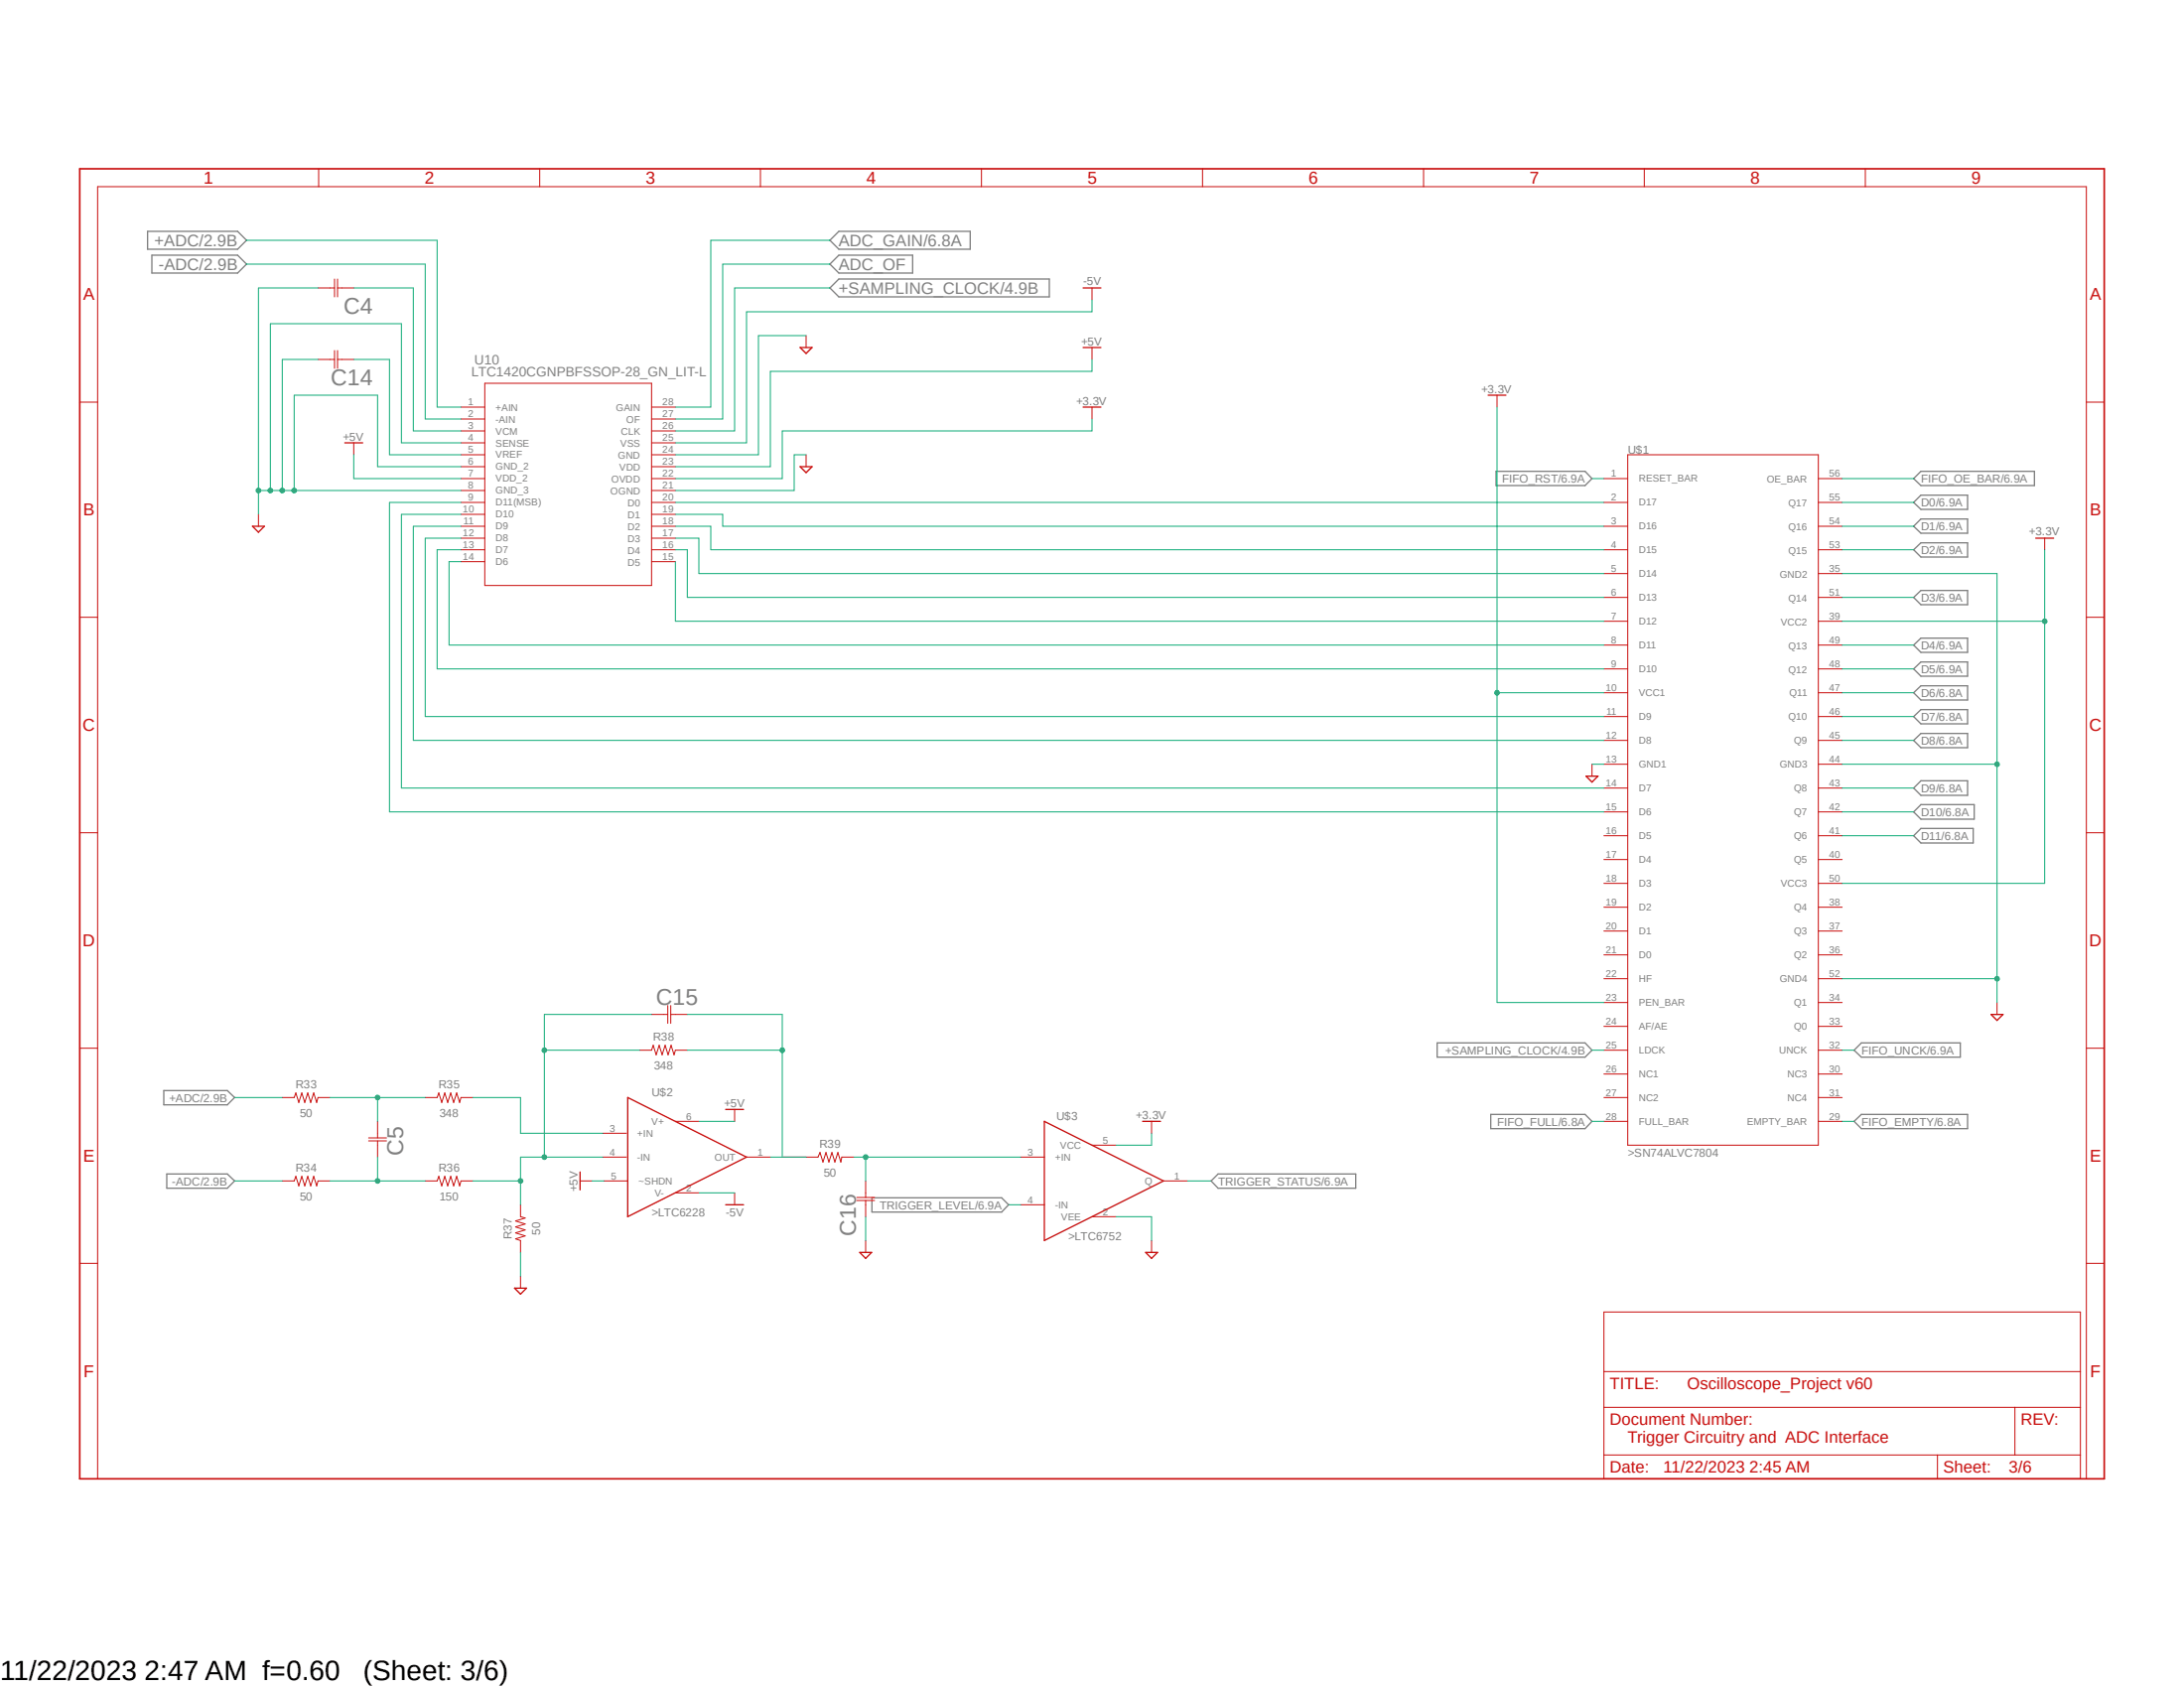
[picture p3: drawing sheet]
<svg xmlns="http://www.w3.org/2000/svg" width="279mm" height="216mm" viewBox="0 0 279 216" stroke-linecap="round" stroke-linejoin="round" font-family="sans-serif">
<path d="M9.9 21.4l259.6 168.1M269.5 21.4l-259.6 168.1" fill="none" stroke="#fff" stroke-width=".13"/>
<g fill="none" stroke="#808080" stroke-width=".17">
<path d="M18.9 29.6h11.5l1.1 1.1-1.1 1.2h-11.5zM19.4 32.6h11l1.1 1.2-1.1 1.1h-11zM106.2 33.8l1.1-1.2h9.5v2.3h-9.5zM106.2 30.7l1.1-1.1h16.8v2.3h-16.8zM106.2 36.8l1.1-1.1h26.9v2.3h-26.9zM191.4 60.3h11.4l.9 .9-.9 .9h-11.4zM244.8 70.3l.9-.9h6v1.8h-6zM244.8 76.4l.9-.9h6v1.8h-6zM245.7 60.3h14.6v1.8h-14.6l-.9-.9zM245.7 66.4h6v1.8h-6l-.9-.9zM245.7 63.3h6v1.9h-6l-.9-.9zM244.8 82.5l.9-.9h6v1.8h-6z"/>
<path d="M244.8 85.6l.9-.9h6v1.8h-6zM244.8 88.6l.9-.9h6v1.8h-6zM244.8 91.7l.9-.9h6v1.8h-6zM244.8 94.7l.9-.9h6v1.8h-6zM245.7 99.9h6v1.8h-6l-.9-.9zM245.7 102.9h6.9v1.9h-6.9l-.9-1zM245.7 106h6.7v1.8h-6.7l-.9-.9zM21 139.5h8.1l.9 .9-.9 .9h-8.1zM183.9 133.4h18.9l.9 .9-.9 .9h-18.9zM237.2 134.3l.9-.9h12.7v1.8h-12.7zM21.3 150.2h7.8l.9 .8-.9 1h-7.8zM111.5 153.2h16.6l.9 .9-.9 .9h-16.6z"/>
<path d="M154.9 151l.9-.8h17.6v1.8h-17.6zM190.7 142.5h12.1l.9 .9-.9 1h-12.1zM237.2 143.4l.9-.9h13.6v1.9h-13.6z"/>
</g>
<path d="M10.2 21.6h259v167.5h-259z" fill="none" stroke="#c90d0c" stroke-width=".21"/>
<g fill="none" stroke="#c90d0c" stroke-width=".13">
<path d="M40.7 36.8h2.1M40.8 21.6v2.3M42.8 35.7v2.3M43.2 35.7v2.3M43.2 36.8h2.1M69 21.6v2.3M97.3 21.6v2.3M125.6 21.6v2.3M139.7 36.8v1.6M153.8 21.6v2.3M182.1 21.6v2.3M210.4 21.6v2.3"/>
<path d="M238.6 21.6v2.3M10.2 51.4h2.3M40.7 46h2.1M42.8 44.8v2.3M43.2 46h2.1M43.2 44.8v2.3M45.3 56.6v1.6M59 52.1h3M59 53.6h3M59 55.1h3M59 56.6h3M59 58.2h3"/>
<path d="M59 59.7h3M62 49h21.4v25.9h-21.4zM83.4 52.1h3M83.4 53.6h3M83.4 55.1h3M83.4 56.6h3M83.4 58.2h3M83.4 59.7h3M103.1 42.9v1.5M103.1 58.2v1.5M139.7 44.4v1.6M139.7 52.1v1.5"/>
<path d="M191.5 50.5v1.6M208.2 58.2h24.4v88.3h-24.4zM266.9 51.4h2.3M10.2 79h2.3M33.1 65.8v1.5M59 61.2h3M59 62.7h3M59 64.3h3M59 65.8h3M59 67.3h3M59 68.8h3M59 70.3h3"/>
<path d="M59 71.8h3M83.4 61.2h3M83.4 62.7h3M83.4 64.3h3M83.4 65.8h3M83.4 67.3h3M83.4 68.8h3M83.4 70.3h3M83.4 71.8h3M205.2 61.2h3M205.2 64.3h3M205.2 67.3h3"/>
<path d="M205.2 70.3h3M205.2 79.5h3M205.2 76.4h3M205.2 73.4h3M232.6 61.2h3.1M232.6 64.3h3.1M232.6 67.3h3.1M232.6 70.3h3.1M232.6 79.5h3.1M232.6 76.4h3.1M232.6 73.4h3.1M261.6 68.8v1.5"/>
<path d="M266.9 79h2.3M203.7 97.7v1.6M205.2 94.7h3M205.2 91.7h3M205.2 85.6h3M205.2 82.5h3M205.2 88.6h3M205.2 97.7h3M232.6 94.7h3.1M232.6 91.7h3.1M232.6 85.6h3.1M232.6 82.5h3.1"/>
<path d="M232.6 88.6h3.1M232.6 97.7h3.1M10.2 106.5h2.3M205.2 119.1h3M205.2 116h3M205.2 113h3M205.2 109.9h3M205.2 106.9h3M205.2 103.8h3M205.2 100.8h3M232.6 119.1h3.1M232.6 116h3.1"/>
<path d="M232.6 113h3.1M232.6 109.9h3.1M232.6 106.9h3.1M232.6 103.8h3.1M232.6 100.8h3.1M266.9 106.5h2.3M10.2 134.1h2.3M81.8 134.3h1.6l.2-.6 .3 1.2 .4-1.2 .4 1.2 .4-1.2 .4 1.2 .4-1.2 .3 1.2 .2-.6h1.5M83.4 129.8h2M85.4 128.6v2.3M85.8 129.8h2.1M85.8 128.6v2.3"/>
<path d="M205.2 122.1h3M205.2 125.2h3M205.2 128.2h3M205.2 131.3h3M205.2 134.3h3M205.2 137.4h3M232.6 122.1h3.1M232.6 125.2h3.1M232.6 128.2h3.1M232.6 131.3h3.1M232.6 134.3h3.1M232.6 137.4h3.1"/>
<path d="M255.5 128.2v1.6M266.9 134.1h2.3M36.1 140.4h1.5l.2-.6 .4 1.2 .4-1.2 .4 1.2 .4-1.2 .4 1.2 .3-1.2 .4 1.2 .2-.6h1.5M36.1 151h1.5l.2-.5 .4 1.2 .4-1.2 .4 1.2 .4-1.2 .4 1.2 .3-1.2 .4 1.2 .2-.7h1.5M47.2 145.5h2.2M47.2 145.9h2.2M48.3 143.4v2.1M48.3 145.9v2.1M54.4 140.4h1.5l.2-.6 .4 1.2 .4-1.2 .4 1.2 .4-1.2 .3 1.2 .4-1.2 .4 1.2 .2-.6h1.5M54.4 151h1.5l.2-.5 .4 1.2 .4-1.2 .4 1.2 .4-1.2 .3 1.2 .4-1.2 .4 1.2 .2-.7h1.5M66.6 154.1v1.5l.6 .2-1.2 .4 1.2 .3-1.2 .4 1.2 .4-1.2 .4 1.2 .4-1.2 .4 .6 .2v1.5M74.2 151h1.5"/>
<path d="M77.1 148h3M77.1 144.9h3M77.3 151h3M86.4 143.4h3M86.4 152.6h3M94 141.9v1.5M94 152.6v1.5M95.5 148h3.1M103.1 148h1.5l.3-.6 .4 1.2 .4-1.2 .3 1.2 .4-1.2 .4 1.2 .4-1.2 .4 1.2 .1-.6h1.5M109.6 153.5h2.3M109.6 153.2h2.3M110.7 151v2.2"/>
<path d="M110.7 153.5v2.1M110.7 158.7v1.5M130.6 148h3M130.6 154.1h3M139.7 146.5h3M139.7 155.6h3M147.3 143.4v1.5M147.3 158.7v1.5M148.8 151h3.1M205.2 140.4h3M205.2 143.4h3M232.6 140.4h3.1"/>
<path d="M232.6 143.4h3.1M10.2 161.6h2.3M66.6 163.2v1.6M205.2 167.8h60.9v21.3h-60.9zM205.2 175.4h60.9M266.9 161.6h2.3M12.5 189.1v-165.2h254.4v165.2M205.2 180h60.9M205.2 186.1h60.9M247.9 186.1v3M257.8 180v6.1"/>
</g>
<g fill="none" stroke="#c90d0c" stroke-width=".17">
<path d="M138.6 36.8h2.2M44.1 56.6h2.3M102.4 44.4h1.5l-.8 .8zM102.4 59.7h1.5l-.8 .8zM138.6 44.4h2.2M138.6 52.1h2.2M190.4 50.5h2.3M32.3 67.3h1.5l-.7 .8zM260.4 68.8h2.3M202.9 99.3h1.5l-.7 .7zM254.7 129.8h1.5l-.7 .7zM74.2 149.9v2.3"/>
<path d="M80.3 140.4l15.2 7.6-15.2 7.6zM92.8 154.1h2.3M92.8 141.9h2.3M133.6 143.4l15.2 7.6-15.2 7.7zM146.2 143.4h2.3M65.8 164.8h1.6l-.8 .7zM110 160.2h1.5l-.8 .8zM146.6 160.2h1.5l-.8 .8z"/>
</g>
<path d="M31.5 33.8h22.9v19.8h4.6M31.5 30.7h24.4v21.4h3.1M103.1 42.9h-6.1v15.3h-10.6M235.7 73.4h19.8v54.8M203.7 97.7h1.5M235.7 97.7h19.8M30 151h6.1M30 140.4h6.1M110.7 155.6v3.1M142.7 155.6h4.6v3.1M66.6 160.2v3" fill="none" stroke="#0dab76" stroke-width=".13"/>
<circle cx="255.5" cy="97.7" r=".3" fill="#0dab76"/>
<g fill="none" stroke="#0dab76" stroke-width=".13">
<path d="M235.7 125.2h19.8"/>
<circle cx="255.5" cy="97.7" r=".3"/>
</g>
<circle cx="255.5" cy="125.2" r=".3" fill="#0dab76"/>
<g fill="none" stroke="#0dab76" stroke-width=".13">
<path d="M40.7 36.8h-7.6v29M45.3 36.8h7.6v18.3h6.1M106.2 33.8h-13.7v19.8h-6.1M106.2 30.7h-15.3v21.4h-4.5M139.7 38.4v1.5h-44.2v16.7h-9.1M40.7 46h-4.6v16.7M45.3 58.2v3h13.7M45.3 46h4.5v12.2h9.2M59 59.7h-10.7v-9.2h-10.7v12.2M59 56.6h-7.6v-15.2h-16.8v21.3M103.1 58.2h-1.5v4.5h-15.2M139.7 53.6v1.5h-39.6v6.1h-13.7"/>
<path d="M139.7 46v1.5h-41.1v12.2h-12.2M33.1 62.7h25.9M59 64.3h-9.2v39.5h155.4M59 65.8h-7.6v35h153.8M59 67.3h-6.1v27.4h152.3M59 70.3h-3.1v15.3h149.3M59 68.8h-4.6v22.9h150.8M59 71.8h-1.6v10.7h147.8M86.4 64.3h118.8M86.4 65.8h6.1v1.5h112.7M86.4 67.3h4.5v3h114.3M86.4 70.3h1.5v6.1h117.3"/>
<path d="M86.4 68.8h3v4.6h115.8M86.4 71.8v7.7h118.8M75.7 151h1.6M89.4 143.4h4.6M89.4 152.6h4.6"/>
<circle cx="255.5" cy="125.2" r=".3"/>
</g>
<circle cx="36.1" cy="62.7" r=".3" fill="#0dab76"/>
<circle cx="36.1" cy="62.7" r=".3" fill="none" stroke="#0dab76" stroke-width=".13"/>
<circle cx="33.1" cy="62.7" r=".3" fill="#0dab76"/>
<circle cx="33.1" cy="62.7" r=".3" fill="none" stroke="#0dab76" stroke-width=".13"/>
<circle cx="37.6" cy="62.7" r=".3" fill="#0dab76"/>
<circle cx="37.6" cy="62.7" r=".3" fill="none" stroke="#0dab76" stroke-width=".13"/>
<circle cx="34.6" cy="62.7" r=".3" fill="#0dab76"/>
<g fill="none" stroke="#0dab76" stroke-width=".13">
<path d="M235.7 79.5h25.9M261.6 70.3v42.7h-25.9"/>
<circle cx="34.6" cy="62.7" r=".3"/>
</g>
<circle cx="261.6" cy="79.5" r=".3" fill="#0dab76"/>
<g fill="none" stroke="#0dab76" stroke-width=".13">
<path d="M191.5 52.1v76.1M191.5 88.6h13.7"/>
<circle cx="261.6" cy="79.5" r=".3"/>
</g>
<circle cx="191.5" cy="88.6" r=".3" fill="#0dab76"/>
<g fill="none" stroke="#0dab76" stroke-width=".13">
<path d="M203.7 61.2h1.5M235.7 67.3h9.1M235.7 70.3h9.1M235.7 76.4h9.1M235.7 82.5h9.1M235.7 85.6h9.1M235.7 88.6h9.1M235.7 91.7h9.1M235.7 94.7h9.1M235.7 100.8h9.1M235.7 103.8h9.1M235.7 106.9h9.1"/>
<path d="M191.5 128.2h13.7M235.7 134.3h1.5M42.2 140.4h12.2M48.3 140.4v3M203.7 143.4h1.5"/>
<circle cx="191.5" cy="88.6" r=".3"/>
</g>
<circle cx="48.3" cy="140.4" r=".3" fill="#0dab76"/>
<g fill="none" stroke="#0dab76" stroke-width=".13">
<path d="M42.2 151h12.2M48.3 148v3"/>
<circle cx="48.3" cy="140.4" r=".3"/>
</g>
<circle cx="48.3" cy="151" r=".3" fill="#0dab76"/>
<g fill="none" stroke="#0dab76" stroke-width=".13">
<path d="M69.6 134.3h12.2M83.4 129.8h-13.8v18.2M60.5 140.4h6.1v4.5h10.5M60.5 151h6.1M77.1 148h-10.5v6.1"/>
<circle cx="48.3" cy="151" r=".3"/>
</g>
<circle cx="66.6" cy="151" r=".3" fill="#0dab76"/>
<circle cx="66.6" cy="151" r=".3" fill="none" stroke="#0dab76" stroke-width=".13"/>
<circle cx="69.6" cy="148" r=".3" fill="#0dab76"/>
<circle cx="69.6" cy="148" r=".3" fill="none" stroke="#0dab76" stroke-width=".13"/>
<circle cx="69.6" cy="134.3" r=".3" fill="#0dab76"/>
<g fill="none" stroke="#0dab76" stroke-width=".13">
<path d="M87.9 129.8h12.2v18.2M87.9 134.3h12.2M98.6 148h4.5"/>
<circle cx="69.6" cy="134.3" r=".3"/>
</g>
<circle cx="100.1" cy="134.3" r=".3" fill="#0dab76"/>
<g fill="none" stroke="#0dab76" stroke-width=".13">
<path d="M109.2 148h21.4M110.7 148v3"/>
<circle cx="100.1" cy="134.3" r=".3"/>
</g>
<circle cx="110.7" cy="148" r=".3" fill="#0dab76"/>
<g fill="none" stroke="#0dab76" stroke-width=".13">
<path d="M106.2 36.8h-12.2v18.3h-7.6M235.7 61.2h9.1M235.7 64.3h9.1M203.7 134.3h1.5M129 154.1h1.6M147.3 144.9v1.6h-4.6M151.9 151h3M235.7 143.4h1.5"/>
<circle cx="110.7" cy="148" r=".3"/>
</g>
<g font-size="3.6">
<text x="0" y="214.9">11/22/2023 2:47 AM f=0.60</text>
<text x="46.5" y="214.9">(Sheet: 3/6)</text>
</g>
<g font-size="2.9" fill="#808080">
<text x="44" y="40.1">C4</text>
<text x="42.3" y="49.3">C14</text>
<text x="83.9" y="128.5">C15</text>
<text x="51.6" y="147.8" transform="rotate(-90 51.6 147.8)">C5</text>
<text x="109.5" y="158.1" transform="rotate(-90 109.5 158.1)">C16</text>
</g>
<g font-size="2.2" fill="#c90d0c">
<text x="26" y="23.5">1</text>
<text x="54.3" y="23.5">2</text>
<text x="82.6" y="23.5">3</text>
<text x="110.8" y="23.5">4</text>
<text x="139.1" y="23.5">5</text>
<text x="167.4" y="23.5">6</text>
<text x="195.7" y="23.5">7</text>
<text x="223.9" y="23.5">8</text>
<text x="252.2" y="23.5">9</text>
<text x="10.6" y="38.4">A</text>
<text x="267.3" y="38.4">A</text>
<text x="10.6" y="66">B</text>
<text x="267.3" y="66">B</text>
<text x="10.5" y="93.5">C</text>
<text x="267.3" y="93.5">C</text>
<text x="10.5" y="121">D</text>
<text x="267.3" y="121">D</text>
<text x="10.6" y="148.6">E</text>
<text x="267.3" y="148.6">E</text>
<text x="10.7" y="176.1">F</text>
<text x="267.4" y="176.1">F</text>
</g>
<g font-size="2.1" fill="#808080">
<text x="19.8" y="31.5">+ADC/2.9B</text>
<text x="20.3" y="34.5">-ADC/2.9B</text>
<text x="107.3" y="31.5">ADC_GAIN/6.8A</text>
<text x="107.3" y="34.5">ADC_OF</text>
<text x="107.3" y="37.6">+SAMPLING_CLOCK/4.9B</text>
</g>
<g font-size="2.1" fill="#c90d0c">
<text x="206" y="177.7">TITLE:</text>
<text x="215.9" y="177.7">Oscilloscope_Project v60</text>
<text x="206" y="182.3">Document Number:</text>
<text x="208.2" y="184.6">Trigger Circuitry and ADC Interface</text>
<text x="258.5" y="182.3">REV:</text>
<text x="206" y="188.4">Date:</text>
<text x="212.8" y="188.4">11/22/2023 2:45 AM</text>
<text x="248.6" y="188.4">Sheet:</text>
<text x="257" y="188.4">3/6</text>
</g>
<g font-size="1.7" fill="#808080">
<text x="60.7" y="46.6">U10</text>
<text x="60.3" y="48.1">LTC1420CGNPBFSSOP-28_GN_LIT-L</text>
</g>
<g font-size="1.5" fill="#808080">
<text x="138.6" y="36.4">-5V</text>
<text x="138.3" y="44.2">+5V</text>
<text x="137.7" y="51.8">+3.3V</text>
<text x="189.5" y="50.2">+3.3V</text>
<text x="43.9" y="56.3">+5V</text>
<text x="208.2" y="58">U$1</text>
<text x="192.2" y="61.7">FIFO_RST/6.9A</text>
<text x="245.7" y="61.7">FIFO_OE_BAR/6.9A</text>
<text x="245.7" y="64.8">D0/6.9A</text>
<text x="245.7" y="67.8">D1/6.9A</text>
<text x="245.7" y="70.9">D2/6.9A</text>
<text x="259.5" y="68.5">+3.3V</text>
<text x="245.7" y="77">D3/6.9A</text>
<text x="245.7" y="83.1">D4/6.9A</text>
<text x="245.7" y="86.1">D5/6.9A</text>
<text x="245.7" y="89.2">D6/6.8A</text>
<text x="245.7" y="92.2">D7/6.8A</text>
<text x="245.7" y="95.3">D8/6.8A</text>
<text x="245.7" y="101.3">D9/6.8A</text>
<text x="245.7" y="104.4">D10/6.8A</text>
<text x="245.7" y="107.4">D11/6.8A</text>
<text x="83.5" y="133.1">R38</text>
<text x="83.7" y="136.8">348</text>
<text x="184.9" y="134.8">+SAMPLING_CLOCK/4.9B</text>
<text x="238.1" y="134.8">FIFO_UNCK/6.9A</text>
<text x="21.6" y="140.9">+ADC/2.9B</text>
<text x="37.8" y="139.2">R33</text>
<text x="38.4" y="142.9">50</text>
<text x="56.1" y="139.2">R35</text>
<text x="56.2" y="142.9">348</text>
<text x="83.4" y="140.3">U$2</text>
<text x="92.6" y="141.6">+5V</text>
<text x="135.1" y="143.3">U$3</text>
<text x="145.3" y="143.1">+3.3V</text>
<text x="191.5" y="144">FIFO_FULL/6.8A</text>
<text x="238.1" y="144">FIFO_EMPTY/6.8A</text>
<text x="37.8" y="149.9">R34</text>
<text x="56.1" y="149.9">R36</text>
<text x="104.8" y="146.9">R39</text>
<text x="208.2" y="148">&gt;SN74ALVC7804</text>
<text x="22" y="151.6">-ADC/2.9B</text>
<text x="38.4" y="153.5">50</text>
<text x="56.2" y="153.5">150</text>
<text x="73.9" y="152.4" transform="rotate(-90 73.9 152.4)">+5V</text>
<text x="83.4" y="155.6">&gt;LTC6228</text>
<text x="92.8" y="155.5">-5V</text>
<text x="105.4" y="150.5">50</text>
<text x="112.5" y="154.6">TRIGGER_LEVEL/6.9A</text>
<text x="155.8" y="151.6">TRIGGER_STATUS/6.9A</text>
<text x="65.4" y="158.5" transform="rotate(-90 65.4 158.5)">R37</text>
<text x="69.1" y="157.9" transform="rotate(-90 69.1 157.9)">50</text>
<text x="136.7" y="158.7">&gt;LTC6752</text>
</g>
<g font-size="1.3" fill="#808080">
<text x="59.9" y="51.9">1</text>
<text x="59.9" y="53.4">2</text>
<text x="63.4" y="52.5">+AIN</text>
<text x="78.8" y="52.5">GAIN</text>
<text x="84.7" y="53.4">27</text>
<text x="84.7" y="51.9">28</text>
<text x="59.9" y="54.9">3</text>
<text x="59.9" y="56.4">4</text>
<text x="59.9" y="58">5</text>
<text x="59.9" y="59.5">6</text>
<text x="63.4" y="54.1">-AIN</text>
<text x="63.4" y="55.6">VCM</text>
<text x="63.4" y="57.1">SENSE</text>
<text x="63.4" y="58.6">VREF</text>
<text x="79.1" y="58.6">GND</text>
<text x="79.4" y="57.1">VSS</text>
<text x="79.5" y="55.6">CLK</text>
<text x="80.1" y="54.1">OF</text>
<text x="84.7" y="59.5">23</text>
<text x="84.7" y="58">24</text>
<text x="84.7" y="56.4">25</text>
<text x="84.7" y="54.9">26</text>
<text x="59.2" y="65.6">10</text>
<text x="59.9" y="61">7</text>
<text x="59.9" y="62.5">8</text>
<text x="59.9" y="64">9</text>
<text x="63.4" y="60.1">GND_2</text>
<text x="63.4" y="61.6">VDD_2</text>
<text x="63.4" y="63.2">GND_3</text>
<text x="63.4" y="64.7">D11(MSB)</text>
<text x="78.1" y="63.2">OGND</text>
<text x="78.2" y="61.7">OVDD</text>
<text x="79.2" y="60.2">VDD</text>
<text x="80.3" y="64.7">D0</text>
<text x="84.7" y="65.6">19</text>
<text x="84.7" y="64">20</text>
<text x="84.7" y="62.5">21</text>
<text x="84.7" y="61">22</text>
<text x="206.1" y="61">1</text>
<text x="206.1" y="64">2</text>
<text x="209.7" y="61.6">RESET_BAR</text>
<text x="209.7" y="64.7">D17</text>
<text x="226.1" y="61.7">OE_BAR</text>
<text x="228.8" y="64.7">Q17</text>
<text x="234" y="64">55</text>
<text x="234" y="61">56</text>
<text x="59.2" y="68.6">12</text>
<text x="59.2" y="70.1">13</text>
<text x="59.2" y="71.6">14</text>
<text x="59.3" y="67.1">11</text>
<text x="63.4" y="66.2">D10</text>
<text x="63.4" y="67.7">D9</text>
<text x="63.4" y="69.3">D8</text>
<text x="63.4" y="70.8">D7</text>
<text x="80.3" y="70.8">D4</text>
<text x="80.3" y="69.3">D3</text>
<text x="80.3" y="67.8">D2</text>
<text x="80.3" y="66.2">D1</text>
<text x="84.7" y="71.6">15</text>
<text x="84.7" y="70.1">16</text>
<text x="84.7" y="68.6">17</text>
<text x="84.7" y="67.1">18</text>
<text x="206.1" y="70.1">4</text>
<text x="206.1" y="67.1">3</text>
<text x="209.7" y="70.8">D15</text>
<text x="209.7" y="67.7">D16</text>
<text x="228.8" y="70.8">Q15</text>
<text x="228.8" y="67.8">Q16</text>
<text x="234" y="70.1">53</text>
<text x="234" y="67.1">54</text>
<text x="63.4" y="72.3">D6</text>
<text x="80.3" y="72.3">D5</text>
<text x="206.1" y="76.2">6</text>
<text x="206.1" y="73.1">5</text>
<text x="209.7" y="76.9">D13</text>
<text x="209.7" y="73.8">D14</text>
<text x="227.7" y="73.9">GND2</text>
<text x="228.8" y="76.9">Q14</text>
<text x="234" y="76.2">51</text>
<text x="234" y="73.1">35</text>
<text x="206.1" y="82.3">8</text>
<text x="206.1" y="79.2">7</text>
<text x="209.7" y="83">D11</text>
<text x="209.7" y="79.9">D12</text>
<text x="227.8" y="80">VCC2</text>
<text x="228.8" y="83">Q13</text>
<text x="234" y="82.3">49</text>
<text x="234" y="79.2">39</text>
<text x="205.4" y="88.4">10</text>
<text x="206.1" y="85.3">9</text>
<text x="209.7" y="86">D10</text>
<text x="209.7" y="89.1">VCC1</text>
<text x="228.8" y="86.1">Q12</text>
<text x="228.9" y="89.1">Q11</text>
<text x="234" y="88.4">47</text>
<text x="234" y="85.3">48</text>
<text x="205.4" y="94.5">12</text>
<text x="205.5" y="91.4">11</text>
<text x="209.7" y="95.2">D8</text>
<text x="209.7" y="92.1">D9</text>
<text x="228.8" y="92.1">Q10</text>
<text x="229.5" y="95.2">Q9</text>
<text x="234" y="94.5">45</text>
<text x="234" y="91.4">46</text>
<text x="205.4" y="100.6">14</text>
<text x="205.4" y="97.5">13</text>
<text x="209.7" y="101.3">D7</text>
<text x="209.7" y="98.2">GND1</text>
<text x="227.7" y="98.2">GND3</text>
<text x="229.5" y="101.3">Q8</text>
<text x="234" y="100.6">43</text>
<text x="234" y="97.5">44</text>
<text x="205.4" y="106.7">16</text>
<text x="205.4" y="103.6">15</text>
<text x="209.7" y="107.4">D5</text>
<text x="209.7" y="104.3">D6</text>
<text x="229.5" y="107.4">Q6</text>
<text x="229.5" y="104.3">Q7</text>
<text x="234" y="106.7">41</text>
<text x="234" y="103.6">42</text>
<text x="205.4" y="112.8">18</text>
<text x="205.4" y="109.7">17</text>
<text x="209.7" y="113.5">D3</text>
<text x="209.7" y="110.4">D4</text>
<text x="227.8" y="113.5">VCC3</text>
<text x="229.5" y="110.4">Q5</text>
<text x="234" y="112.8">50</text>
<text x="234" y="109.7">40</text>
<text x="205.4" y="118.9">20</text>
<text x="205.4" y="115.8">19</text>
<text x="209.7" y="119.5">D1</text>
<text x="209.7" y="116.5">D2</text>
<text x="229.5" y="119.5">Q3</text>
<text x="229.5" y="116.5">Q4</text>
<text x="234" y="118.9">37</text>
<text x="234" y="115.8">38</text>
<text x="205.4" y="121.9">21</text>
<text x="205.4" y="125">22</text>
<text x="209.7" y="122.6">D0</text>
<text x="209.7" y="125.6">HF</text>
<text x="227.7" y="125.6">GND4</text>
<text x="229.5" y="122.6">Q2</text>
<text x="234" y="125">52</text>
<text x="234" y="121.9">36</text>
<text x="205.4" y="128">23</text>
<text x="205.4" y="131.1">24</text>
<text x="209.7" y="128.6">PEN_BAR</text>
<text x="209.7" y="131.7">AF/AE</text>
<text x="229.5" y="131.7">Q0</text>
<text x="229.5" y="128.7">Q1</text>
<text x="234" y="131.1">33</text>
<text x="234" y="128">34</text>
<text x="205.4" y="134.1">25</text>
<text x="205.4" y="137.2">26</text>
<text x="209.7" y="134.7">LDCK</text>
<text x="209.7" y="137.8">NC1</text>
<text x="227.6" y="134.8">UNCK</text>
<text x="228.7" y="137.8">NC3</text>
<text x="234" y="137.2">30</text>
<text x="234" y="134.1">32</text>
<text x="83.4" y="143.9">V+</text>
<text x="87.8" y="143.2">6</text>
<text x="205.4" y="140.2">27</text>
<text x="205.4" y="143.2">28</text>
<text x="209.7" y="140.8">NC2</text>
<text x="209.7" y="143.9">FULL_BAR</text>
<text x="223.5" y="143.9">EMPTY_BAR</text>
<text x="228.7" y="140.9">NC4</text>
<text x="234" y="143.2">29</text>
<text x="234" y="140.2">31</text>
<text x="78" y="147.8">4</text>
<text x="78" y="144.7">3</text>
<text x="81.5" y="148.5">-IN</text>
<text x="81.5" y="145.4">+IN</text>
<text x="91.4" y="148.5">OUT</text>
<text x="96.9" y="147.8">1</text>
<text x="131.5" y="147.8">3</text>
<text x="135" y="148.5">+IN</text>
<text x="135.6" y="147">VCC</text>
<text x="141.1" y="146.3">5</text>
<text x="78.2" y="150.8">5</text>
<text x="81.7" y="151.5">~SHDN</text>
<text x="83.8" y="153.1">V-</text>
<text x="87.8" y="152.4">2</text>
<text x="131.5" y="153.9">4</text>
<text x="135" y="154.6">-IN</text>
<text x="141.1" y="155.4">2</text>
<text x="146.5" y="151.5">Q</text>
<text x="150.2" y="150.8">1</text>
<text x="135.8" y="156.1">VEE</text>
</g>
</svg>
